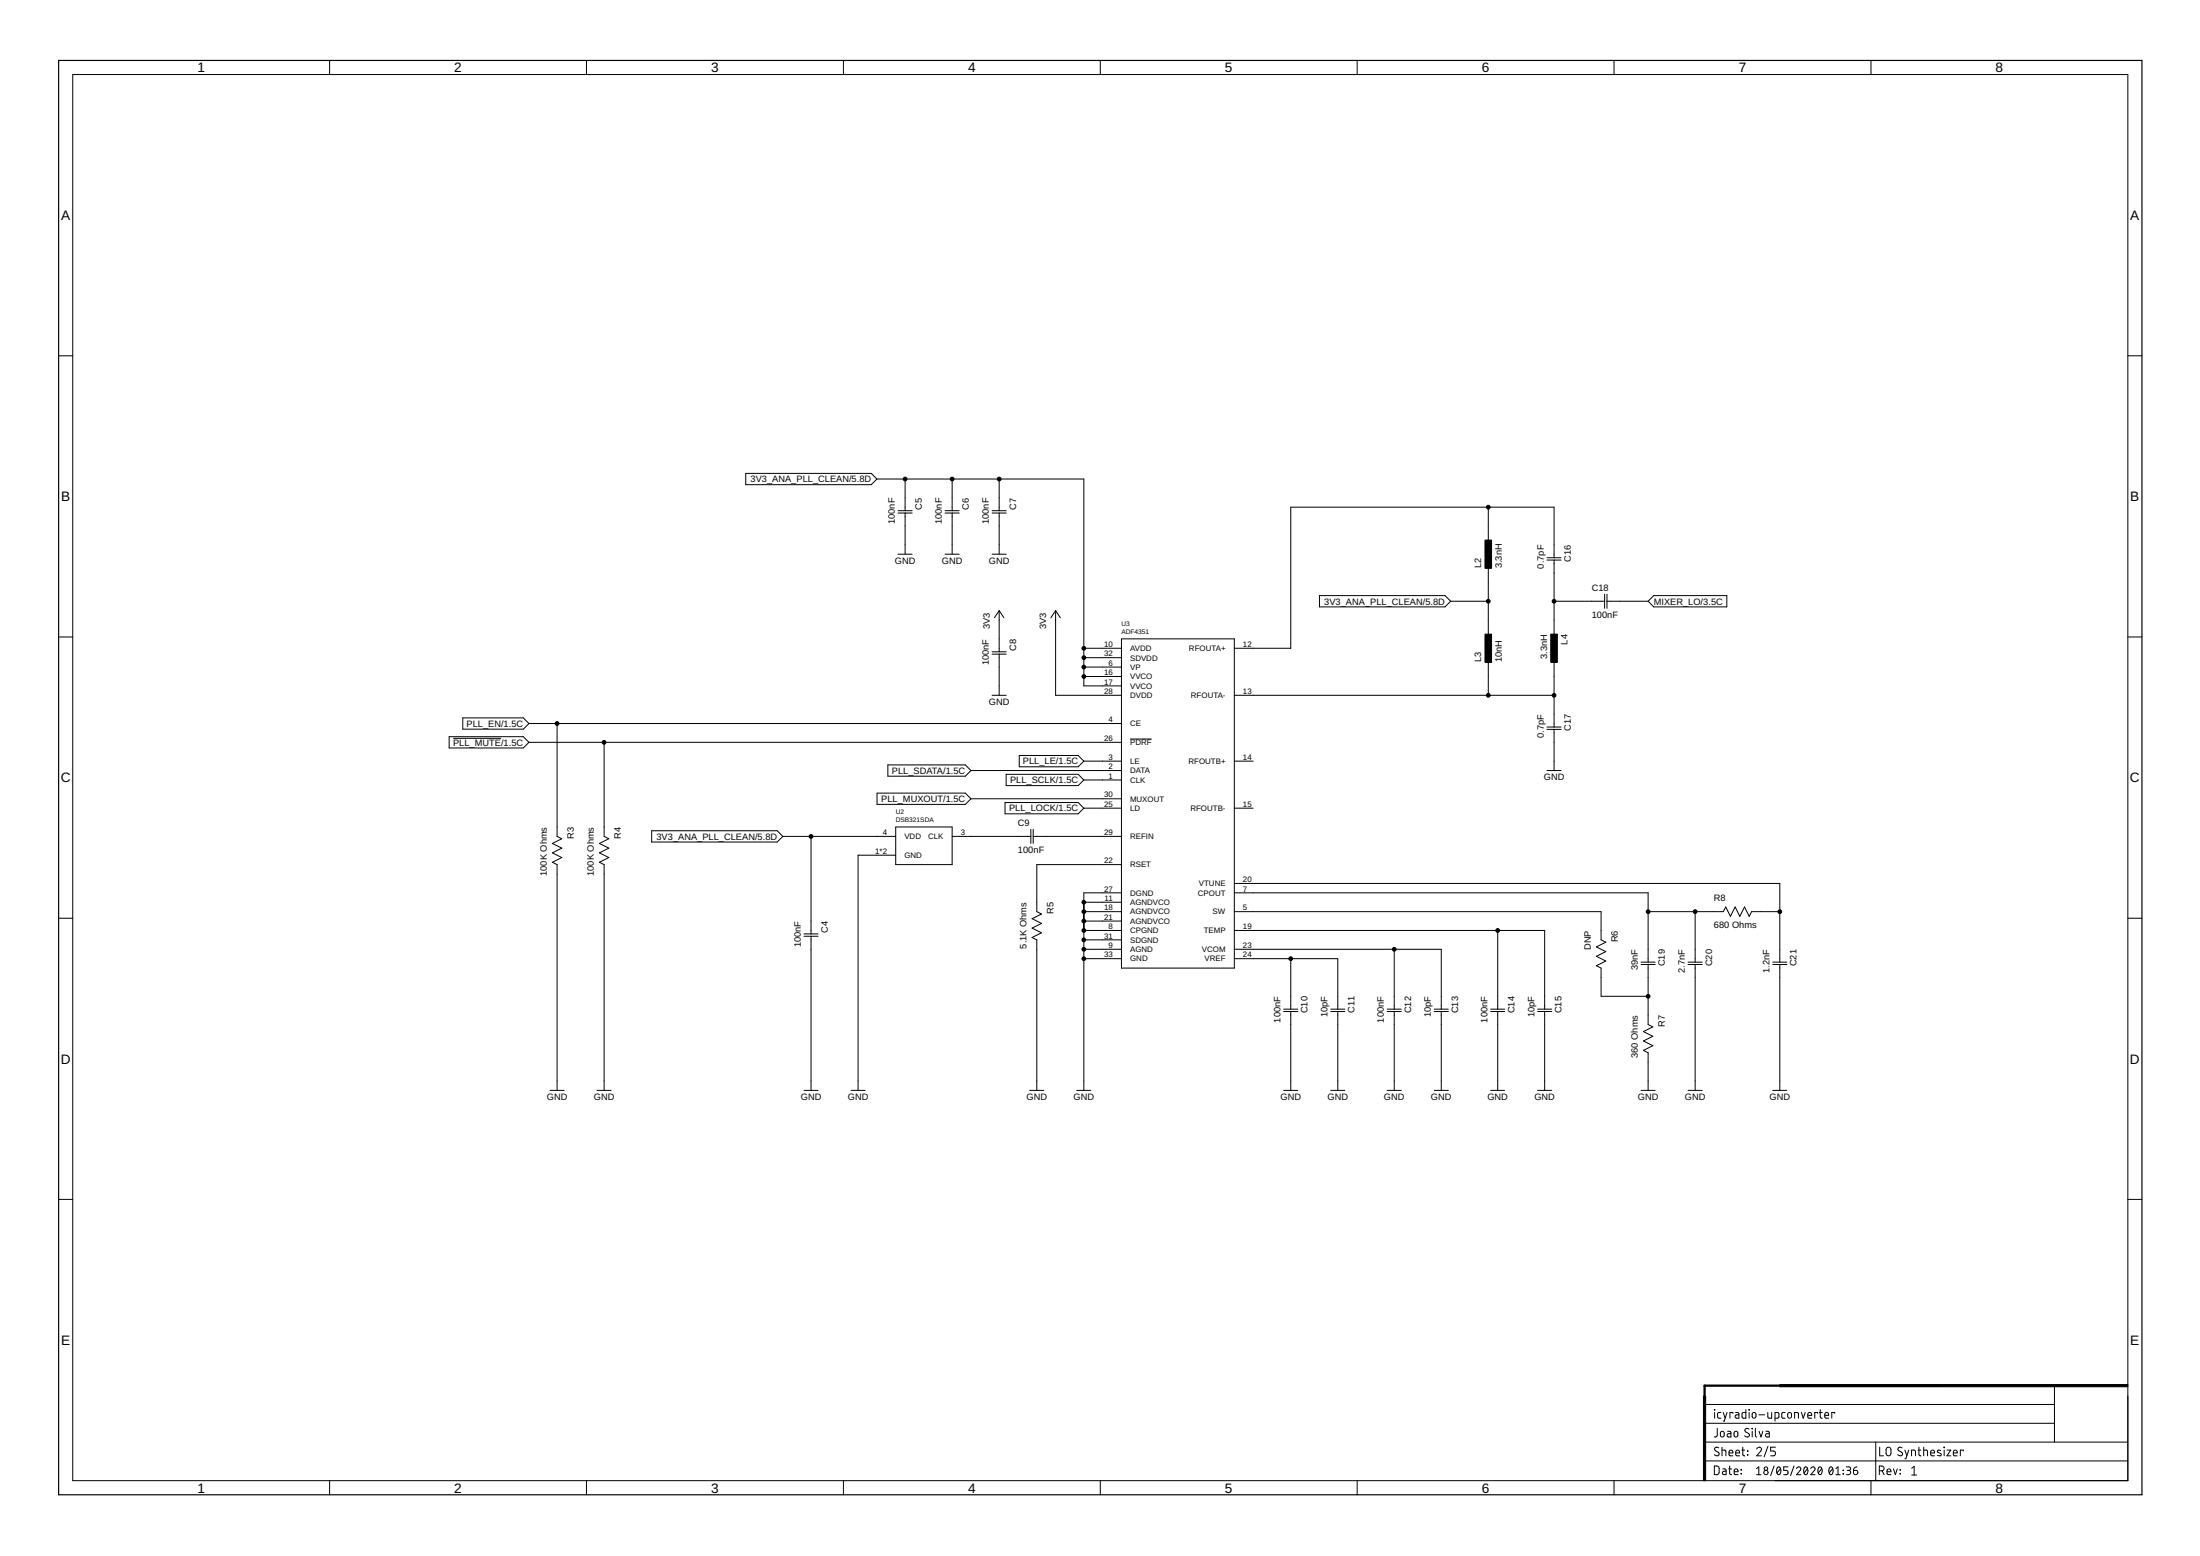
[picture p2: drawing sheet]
<svg xmlns="http://www.w3.org/2000/svg" width="594mm" height="420mm" viewBox="0 0 594 420" stroke-linecap="round" stroke-linejoin="round" font-family="sans-serif">
<g fill="none" stroke="#000" stroke-width=".27">
<path d="M89 16.3v3.8M158.4 16.3v3.8M227.8 16.3v3.8M297.1 16.3v3.8M366.5 16.3v3.8M435.8 16.3v3.8M505.2 16.3v3.8M19.6 20.1h555v379.7h-555zM15.8 96.1h3.8M574.6 96.1h3.8M201.4 127.8h33.9l1.5 1.5-1.5 1.6h-33.9zM236.8 129.3h55.9v55.9h10.1"/>
<path d="M242.5 137.9h3.8M242.5 138.5h3.8M244.4 129.3v8.6M244.4 138.5v11.1M255.2 137.9h3.8M255.2 138.5h3.8M257.1 129.3v8.6M257.1 138.5v11.1M267.9 137.9h3.8M267.9 138.5h3.8M269.8 129.3v8.6M269.8 138.5v11.1"/>
<path d="M401.9 136.9v10.2M242.5 149.6h3.8M255.2 149.6h3.8M267.9 149.6h3.8M401.9 152.2v20.3M417.7 150.6h3.9M417.7 151.2h3.9M419.7 150.6v-13.7h-71.1v38.1h-15.3M419.7 151.2v21.3M15.8 172h3.8M267.9 176h3.8M267.9 176.6h3.8"/>
<path d="M269.8 164.9v11.1M269.8 176.6v11.1M269.8 164.9l1.3 1.9M269.8 164.9l-1.3 1.9M285.1 164.9v22.8h17.7M285.1 164.9l1.2 1.9M285.1 164.9l-1.3 1.9M292.7 177.6h10.1M292.7 175h10.1M302.8 172.5h30.5v88.9h-30.5zM356.3 160.8h33.9l1.5 1.5-1.5 1.6h-33.9zM391.7 162.3h10.2"/>
<path d="M401.9 177.6v10.1M419.7 177.6v18.7M419.7 162.3h13.6M433.3 160.4v3.9M433.9 162.3h11.2M433.9 160.4v3.9M446.6 160.8h19.7v3.1h-19.7l-1.5-1.6zM574.6 172h3.8M121.3 198.9h20l1.5 1.5-1.5 1.6h-20zM122.4 199.4h12.9M125 193.8h16.3l1.5 1.6-1.5 1.5h-16.3zM142.8 195.4h160"/>
<path d="M150.4 195.4v30.4l1.3 .7-2.5 1.3 2.5 1.2-2.5 1.3 2.5 1.3-2.5 1.2 1.2 .7v60.9M267.9 187.7h3.8M292.7 180.1h10.1M292.7 182.7h10.1M305.2 199.6h5.8M333.3 187.7h86.4M417.7 197h3.9M417.7 196.3h3.9M419.7 197v11.1M142.8 200.4h160M163.1 200.4v25.4l1.3 .7-2.5 1.3 2.5 1.2-2.5 1.3 2.5 1.3-2.5 1.2 1.2 .7v60.9M236.8 214.2h23.9l1.5 1.5-1.5 1.5h-23.9z"/>
<path d="M239.8 206.5h20.9l1.5 1.6-1.5 1.5h-20.9zM262.2 208.1h40.6M262.2 215.7h40.6M271.4 216.7h19.7l1.6 1.5-1.6 1.6h-19.7zM271.7 209.1h19.4l1.6 1.5-1.6 1.5h-19.4zM275.2 204h15.9l1.6 1.5-1.6 1.6h-15.9zM292.7 218.2h10.1M292.7 205.5h10.1M292.7 210.6h10.1M333.3 218.2h5.1M333.3 205.5h5.1M417.7 208.1h3.9"/>
<path d="M176 224.3h33.9l1.5 1.5-1.5 1.6h-33.9zM211.4 225.8h30.5M219 225.8v26.4M241.9 223.3h15.2v10.2h-15.2zM241.9 230.9h-10.2v63.5M257.1 225.8h21.3M278.4 223.9v3.9M279 225.8h23.8M279 223.9v3.9M302.8 233.5h-22.8v12.7l1.2 .6-2.5 1.3 2.5 1.2-2.5 1.3 2.5 1.3-2.5 1.3 1.3 .6v40.6M333.3 238.5h147.3v21.3M15.8 247.9h3.8"/>
<path d="M217.1 252.2h3.8M217.1 252.8h3.8M219 252.8v41.6M292.7 243.6h10.1M292.7 251.2h10.1M292.7 258.9h10.1M292.7 253.8h10.1M292.7 246.2h10.1M292.7 256.3h10.1M292.7 248.7h10.1M302.8 241.1h-10.1v53.3M333.3 251.2h83.8v21.3"/>
<path d="M333.3 241.1h111.8v18.7M333.3 258.9h28v13.6M333.3 246.2h99.1v7.6l1.2 .6-2.5 1.3 2.5 1.3-2.5 1.2 2.5 1.3-2.5 1.3 1.3 .6v7.6h12.7M333.3 256.3h55.9v16.2M348.6 258.9v13.6M376.5 256.3v16.2M404.4 251.2v21.3M443.1 259.8h3.9M445.1 246.2h20.3l.6-1.3 1.3 2.5 1.2-2.5 1.3 2.5 1.3-2.5 1.3 2.5 .6-1.2h7.6M455.8 259.8h3.9M457.8 246.2v13.6M478.7 259.8h3.8"/>
<path d="M574.6 247.9h3.8M346.6 272.5h3.9M346.6 273.1h3.9M348.6 273.1v21.3M359.3 272.5h3.9M359.3 273.1h3.9M361.3 273.1v21.3M374.6 272.5h3.8M374.6 273.1h3.8M376.5 273.1v21.3M387.3 272.5h3.8M387.3 273.1h3.8"/>
<path d="M389.2 273.1v21.3M402.5 272.5h3.8M402.5 273.1h3.8M404.4 273.1v21.3M415.2 272.5h3.8M415.2 273.1h3.8M417.1 273.1v21.3M443.1 260.4h3.9M445.1 260.4v16.2l1.2 .7-2.5 1.3 2.5 1.2-2.5 1.3 2.5 1.3-2.5 1.2 1.3 .7v10.1M455.8 260.4h3.9M457.8 260.4v34M478.7 260.4h3.8"/>
<path d="M480.6 260.4v34M148.5 294.4h3.8M161.2 294.4h3.8M217.1 294.4h3.8M229.8 294.4h3.8M278.1 294.4h3.8M290.8 294.4h3.8M346.6 294.4h3.9M359.3 294.4h3.9M374.6 294.4h3.8M387.3 294.4h3.8M402.5 294.4h3.8"/>
<path d="M415.2 294.4h3.8M443.1 294.4h3.9M455.8 294.4h3.9M478.7 294.4h3.8M15.8 323.9h3.8M574.6 323.9h3.8M460.3 379.2h94.5M554.8 374.2v15.2M89 399.8v3.8M158.4 399.8v3.8M227.8 399.8v3.8M297.1 399.8v3.8"/>
<path d="M366.5 399.8v3.8M435.8 399.8v3.8M460.3 394.5h114.3M460.3 389.4h114.3M460.3 384.3h94.5M462.9 395.9h.9l.4 .4v1.4l-.4 .5h-.9zM462.9 380.6l.2 .1zM463 381.4v1.5M463.7 385.7v2l-.2 .2-.6 .1M464.1 391a.58 .58 0 0 0-.9-.1 .58 .58 0 0 0 .1 .9l.7 .3a.54 .54 0 0 1 .2 .8 .54 .54 0 0 1-.8 .2l-.5-.3M464.7 386.7l.5-.2a.92 .92 0 0 1 .1 1.5h-.3l-.4-.3zM464.7 381.4h-.6l-.3 .4 .1 1 .8 .1"/>
<path d="M465 391.6l.9 .1 .1 1.4M465 390.8v2.3M465.2 396.6l.7 .1 .2 .2v1.3h-.6a.46 .46 0 0 1-.4-.5 .46 .46 0 0 1 .4-.4h.6M465.3 381.4l.6 1.5M466.4 381.4l-.8 2.3h-.3M466.5 386.5h.7l.2 .2v1.3h-.6a.46 .46 0 0 1-.4-.4 .46 .46 0 0 1 .4-.5h.6M466.8 396.6h.8M466.9 392.3h1a.54 .54 0 0 0-.3-.7 .54 .54 0 0 0-.7 .5l.1 .9 .9 .1M467.1 395.9v1.9l.1 .3 .4 .1M467.9 381.7v-.3h-.8v1.5M468.3 397.4h1a.54 .54 0 0 0-.3-.7 .54 .54 0 0 0-.7 .5l.1 .9 .9 .1M468.4 386.7l.5-.2a.92 .92 0 0 1 .1 1.5l-.6-.1z"/>
<path d="M468.7 381.4h.6l.2 .2 .1 1.3h-.6a.46 .46 0 0 1-.5-.4 .46 .46 0 0 1 .5-.5h.6M468.7 392.3h1.1a.54 .54 0 0 0-.4-.7 .54 .54 0 0 0-.7 .5l.1 .9 1 .1M470.1 397.9l.2 .1zM470.1 396.8l.2 .2zM470.4 391.6h.7M470.6 390.8v2.1l.5 .2M471.4 380.6v2.3h-.7l-.3-.3 .1-1 .2-.2h.7M471.9 391.8l.1 .1zM471.9 392.8l.1 .1zM472.3 380.6l.1 .1zM472.3 385.9a.58 .58 0 0 0-.9-.1 .58 .58 0 0 0 0 .9l.7 .4a.58 .58 0 0 1 .1 .8 .58 .58 0 0 1-.9 0l-.2-.2M472.3 381.4v1.5"/>
<path d="M473.1 385.7l.1 .1zM473.2 386.5v1.5M473.2 381.6l.4-.2 .4 .2 .2 .8a.52 .52 0 0 1-.5 .6 .52 .52 0 0 1-.6-.6zM474 385.7v1.9l.4 .4M474.3 396.6l.6-.5v2.1M474.3 398.2h1.2M474.4 391.3a.64 .64 0 0 1 .9-.5 .64 .64 0 0 1 .2 1l-1.1 1.3h1.3M475 382h1.5M475 386.5l.5 1.5 .5-1.5M476.9 386.5h.6l.3 .2v1.3h-.6a.46 .46 0 0 1-.5-.4 .46 .46 0 0 1 .5-.5h.6M477.4 381.4v1.2l.4 .3h.6v-1.5M477.4 390.5l-1 2.9"/>
<path d="M479.1 395.9l-1 2.5M479.3 382.9h.8l.2-.2 .1-.9-.3-.4h-.8v2.3M479.4 390.8h-1.3v1h.8a.66 .66 0 0 1 .5 .7 .66 .66 0 0 1-.5 .6h-.8M480 396.2a.67 .67 0 0 1 .8 .2 .67 .67 0 0 1 .1 .8 .67 .67 0 0 1-.1 .7 .67 .67 0 0 1-.8 .2 1.76 1.76 0 0 1 0-1.9zM480.8 396.6l-1 1.1M482 381.4h-.6l-.3 .4 .1 1 .8 .1M482.8 396.1h-1.1v.9h.7a.59 .59 0 0 1 .4 .6 .59 .59 0 0 1-.4 .6h-.7M482.9 381.6l.4-.2a.92 .92 0 0 1 .2 1.5l-.6-.1zM484.4 395.9l-.9 2.5M484.6 382.9v-1.5l.9 .1 .1 1.4M485.1 396.6a.58 .58 0 0 1 .9-.5 .58 .58 0 0 1 .1 .9l-1 1.2h1.2M486.4 381.4l.5 1.5 .6-1.5"/>
<path d="M487.3 396.2l.1-.1a.94 .94 0 0 1 .7 1.6 .5 .5 0 0 1-.5 .5 .5 .5 0 0 1-.5-.5v-.8zM488.1 396.6l-.9 1.1M488.2 382.2h1a.55 .55 0 0 0-.3-.8 .55 .55 0 0 0-.7 .5l.1 .9 .9 .1M489 396.6a.58 .58 0 0 1 .8-.5 .58 .58 0 0 1 .2 .9l-1 1.2h1.1M490.8 381.7v-.3h-.7v1.5M491.2 396.2a.67 .67 0 0 1 .7 .2 .67 .67 0 0 1 .2 .8 .67 .67 0 0 1-.2 .7 .67 .67 0 0 1-.7 .2 1.76 1.76 0 0 1 0-1.9zM491.3 381.4h.8M491.5 380.6v2l.2 .2 .4 .1M491.9 396.6l-.9 1.1M492.8 382.2h1a.55 .55 0 0 0-.4-.8 .55 .55 0 0 0-.6 .5l.1 .9 .9 .1M494.1 396.2l.1-.1a.94 .94 0 0 1 .7 1.6 .5 .5 0 0 1-.5 .5 .5 .5 0 0 1-.5-.5v-.8zM494.9 396.6l-1 1.1"/>
<path d="M495.4 381.7v-.3h-.8v1.5M495.8 398.2h1.1M495.8 396.6l.5-.5v2.1M497.7 397.9l.1 .1zM497.7 397l.1 .1zM498.6 396.1h.7a.48 .48 0 0 1 .4 .5 .48 .48 0 0 1-.4 .4h-.5M499.2 397a.58 .58 0 0 1 .6 .6 .58 .58 0 0 1-.6 .6h-.6M500.5 397h.7a.59 .59 0 0 1 .5 .7 .59 .59 0 0 1-.6 .5 .59 .59 0 0 1-.6-.6zM501.4 396.1l-.6 .3-.3 .6M505.2 399.8v3.8M506.5 389.4v10.4M507.5 397.2h.6a.65 .65 0 0 0 .7-.7 .65 .65 0 0 0-.7-.6h-.6v2.3"/>
<path d="M507.6 390.8v2.3h1M508.3 397.2l.5 1M509.4 391.1a.65 .65 0 0 1 .8-.3 .65 .65 0 0 1 .4 .6v1.1a.66 .66 0 0 1-.6 .6 .66 .66 0 0 1-.7-.6zM509.6 397.4h1a.54 .54 0 0 0-.4-.7 .54 .54 0 0 0-.6 .5l.1 .9 .9 .1M511.3 396.6l.5 1.6 .5-1.6M513.1 396.8l.1 .2zM513.1 397.9l.1 .1zM513.6 391a.58 .58 0 0 0-.8-.1 .58 .58 0 0 0 0 .9l.7 .3a.58 .58 0 0 1 .1 .9 .58 .58 0 0 1-.9 0l-.3-.2M514.4 391.6l.5 1.5M515.4 391.6l-.8 2.3h-.2M516.2 393.1v-1.5l.9 .1 .1 1.4M516.2 396.5l.7-.5v2.3"/>
<path d="M516.2 398.3h1.3M517.9 391.6h.8M518.2 390.8v2.1l.5 .2M519.5 391.6l.9 .1 .1 1.4M519.5 390.8v2.3M521.4 392.3h1a.54 .54 0 0 0-.4-.7 .54 .54 0 0 0-.6 .5l.1 .9 .9 .1M524.1 391.7l-.8-.1-.1 .4 .9 .6 .1 .4h-1M524.9 390.8l.2 .1zM525 391.6v1.5M525.7 391.6h1.1l-1.1 1.5h1.1M527.5 392.3h1a.54 .54 0 0 0-.4-.7 .54 .54 0 0 0-.6 .5l.1 .9 .9 .1M530.1 391.8v-.2h-.7v1.5"/>
<circle cx="476.9" cy="396.6" r=".47"/>
<circle cx="476.9" cy="397.6" r=".59"/>
</g>
<path d="M401 145.8h1.8v7.7h-1.8zM401 171.2h1.8v7.7h-1.8zM418.8 171.2h1.7v7.7h-1.7zM460 377h.6v22.8h-.6zM480.6 373.9h94v.6h-94z" fill="#000" stroke="#000" stroke-width=".27"/>
<path d="M15.8 16.3h562.6v387.3h-562.6z" fill="none" stroke="#000" stroke-width=".32"/>
<path d="M523.8 374.2h-63.5v3.8" fill="none" stroke="#000" stroke-width=".61"/>
<g fill="#000" stroke="#000" stroke-width=".27">
<circle cx="244.4" cy="129.3" r=".51"/>
<circle cx="257.1" cy="129.3" r=".51"/>
<circle cx="269.8" cy="129.3" r=".51"/>
<circle cx="401.9" cy="136.9" r=".51"/>
<circle cx="292.7" cy="177.6" r=".51"/>
<circle cx="292.7" cy="175" r=".51"/>
<circle cx="401.9" cy="162.3" r=".51"/>
<circle cx="419.7" cy="162.3" r=".51"/>
<circle cx="150.4" cy="195.4" r=".51"/>
<circle cx="292.7" cy="182.7" r=".51"/>
<circle cx="292.7" cy="180.1" r=".51"/>
<circle cx="401.9" cy="187.7" r=".51"/>
<circle cx="419.7" cy="187.7" r=".51"/>
<circle cx="163.1" cy="200.4" r=".51"/>
<circle cx="219" cy="225.8" r=".51"/>
<circle cx="292.7" cy="246.2" r=".51"/>
<circle cx="292.7" cy="253.8" r=".51"/>
<circle cx="292.7" cy="243.6" r=".51"/>
<circle cx="292.7" cy="248.7" r=".51"/>
<circle cx="292.7" cy="258.9" r=".51"/>
<circle cx="292.7" cy="256.3" r=".51"/>
<circle cx="292.7" cy="251.2" r=".51"/>
<circle cx="348.6" cy="258.9" r=".51"/>
<circle cx="376.5" cy="256.3" r=".51"/>
<circle cx="404.4" cy="251.2" r=".51"/>
<circle cx="445.1" cy="246.2" r=".51"/>
<circle cx="457.8" cy="246.2" r=".51"/>
<circle cx="480.6" cy="246.2" r=".51"/>
<circle cx="445.1" cy="269" r=".51"/>
</g>
<g font-size="3.7">
<text x="53.3" y="19.5">1</text>
<text x="122.7" y="19.5">2</text>
<text x="192" y="19.5">3</text>
<text x="261.4" y="19.5">4</text>
<text x="330.8" y="19.5">5</text>
<text x="400.2" y="19.5">6</text>
<text x="469.5" y="19.5">7</text>
<text x="538.9" y="19.5">8</text>
<text x="16.5" y="59.4">A</text>
<text x="575.3" y="59.4">A</text>
<text x="16.5" y="135.3">B</text>
<text x="575.3" y="135.3">B</text>
<text x="16.4" y="211.3">C</text>
<text x="575.2" y="211.3">C</text>
<text x="16.4" y="287.2">D</text>
<text x="575.2" y="287.2">D</text>
<text x="16.5" y="363.1">E</text>
<text x="575.3" y="363.1">E</text>
<text x="53.3" y="403">1</text>
<text x="122.7" y="403">2</text>
<text x="192" y="403">3</text>
<text x="261.4" y="403">4</text>
<text x="330.8" y="403">5</text>
<text x="400.2" y="403">6</text>
<text x="469.5" y="403">7</text>
<text x="538.9" y="403">8</text>
</g>
<g font-size="2.5">
<text x="202.7" y="130.2">3V3_ANA_PLL_CLEAN/5.8D</text>
<text x="249" y="137.6" transform="rotate(-90 249 137.6)">C5</text>
<text x="261.7" y="137.6" transform="rotate(-90 261.7 137.6)">C6</text>
<text x="274.4" y="137.6" transform="rotate(-90 274.4 137.6)">C7</text>
<text x="241.6" y="141.5" transform="rotate(-90 241.6 141.5)">100nF</text>
<text x="254.3" y="141.5" transform="rotate(-90 254.3 141.5)">100nF</text>
<text x="267" y="141.5" transform="rotate(-90 267 141.5)">100nF</text>
<text x="241.6" y="152.2">GND</text>
<text x="254.3" y="152.2">GND</text>
<text x="267" y="152.2">GND</text>
<text x="400" y="153.5" transform="rotate(-90 400 153.5)">L2</text>
<text x="405.5" y="153.5" transform="rotate(-90 405.5 153.5)">3.3nH</text>
<text x="416.9" y="153.5" transform="rotate(-90 416.9 153.5)">0.7pF</text>
<text x="424.2" y="151.7" transform="rotate(-90 424.2 151.7)">C16</text>
<text x="429.8" y="159.6">C18</text>
<text x="357.6" y="163.2">3V3_ANA_PLL_CLEAN/5.8D</text>
<text x="429.8" y="166.9">100nF</text>
<text x="446.6" y="163.2">MIXER_LO/3.5C</text>
<text x="267.3" y="170" transform="rotate(-90 267.3 170)">3V3</text>
<text x="282.5" y="170" transform="rotate(-90 282.5 170)">3V3</text>
<text x="267" y="179.6" transform="rotate(-90 267 179.6)">100nF</text>
<text x="274.4" y="175.7" transform="rotate(-90 274.4 175.7)">C8</text>
<text x="400" y="178.9" transform="rotate(-90 400 178.9)">L3</text>
<text x="405.5" y="178.9" transform="rotate(-90 405.5 178.9)">10nH</text>
<text x="417.8" y="177.9" transform="rotate(-90 417.8 177.9)">3.3nH</text>
<text x="423.3" y="174" transform="rotate(-90 423.3 174)">L4</text>
<text x="267" y="190.3">GND</text>
<text x="126" y="196.3">PLL_EN/1.5C</text>
<text x="424.2" y="197.4" transform="rotate(-90 424.2 197.4)">C17</text>
<text x="122.4" y="201.3">PLL_MUTE/1.5C</text>
<text x="416.9" y="199.2" transform="rotate(-90 416.9 199.2)">0.7pF</text>
<text x="240.8" y="209">PLL_SDATA/1.5C</text>
<text x="276.2" y="206.4">PLL_LE/1.5C</text>
<text x="272.8" y="211.5">PLL_SCLK/1.5C</text>
<text x="416.9" y="210.6">GND</text>
<text x="238" y="216.6">PLL_MUXOUT/1.5C</text>
<text x="272.5" y="219.1">PLL_LOCK/1.5C</text>
<text x="155" y="226.5" transform="rotate(-90 155 226.5)">R3</text>
<text x="167.7" y="226.5" transform="rotate(-90 167.7 226.5)">R4</text>
<text x="177.3" y="226.7">3V3_ANA_PLL_CLEAN/5.8D</text>
<text x="274.9" y="223.1">C9</text>
<text x="274.9" y="230.4">100nF</text>
<text x="147.7" y="236.5" transform="rotate(-90 147.7 236.5)">100K Ohms</text>
<text x="160.4" y="236.5" transform="rotate(-90 160.4 236.5)">100K Ohms</text>
<text x="462.8" y="243.4">R8</text>
<text x="223.6" y="251.9" transform="rotate(-90 223.6 251.9)">C4</text>
<text x="284.5" y="246.8" transform="rotate(-90 284.5 246.8)">R5</text>
<text x="462.8" y="250.7">680 Ohms</text>
<text x="216.2" y="255.8" transform="rotate(-90 216.2 255.8)">100nF</text>
<text x="277.2" y="256.2" transform="rotate(-90 277.2 256.2)">5.1K Ohms</text>
<text x="429.6" y="256.5" transform="rotate(-90 429.6 256.5)">DNP</text>
<text x="436.9" y="254.4" transform="rotate(-90 436.9 254.4)">R6</text>
<text x="442.3" y="262" transform="rotate(-90 442.3 262)">39nF</text>
<text x="449.6" y="260.9" transform="rotate(-90 449.6 260.9)">C19</text>
<text x="455" y="262.7" transform="rotate(-90 455 262.7)">2.7nF</text>
<text x="462.3" y="260.9" transform="rotate(-90 462.3 260.9)">C20</text>
<text x="477.8" y="262.7" transform="rotate(-90 477.8 262.7)">1.2nF</text>
<text x="485.2" y="260.9" transform="rotate(-90 485.2 260.9)">C21</text>
<text x="353.1" y="273.6" transform="rotate(-90 353.1 273.6)">C10</text>
<text x="358.5" y="274.7" transform="rotate(-90 358.5 274.7)">10pF</text>
<text x="365.8" y="273.4" transform="rotate(-90 365.8 273.4)">C11</text>
<text x="381" y="273.6" transform="rotate(-90 381 273.6)">C12</text>
<text x="386.4" y="274.7" transform="rotate(-90 386.4 274.7)">10pF</text>
<text x="393.7" y="273.6" transform="rotate(-90 393.7 273.6)">C13</text>
<text x="409" y="273.6" transform="rotate(-90 409 273.6)">C14</text>
<text x="414.4" y="274.7" transform="rotate(-90 414.4 274.7)">10pF</text>
<text x="421.7" y="273.6" transform="rotate(-90 421.7 273.6)">C15</text>
<text x="345.8" y="276.1" transform="rotate(-90 345.8 276.1)">100nF</text>
<text x="373.7" y="276.1" transform="rotate(-90 373.7 276.1)">100nF</text>
<text x="401.7" y="276.1" transform="rotate(-90 401.7 276.1)">100nF</text>
<text x="449.6" y="277.3" transform="rotate(-90 449.6 277.3)">R7</text>
<text x="442.3" y="285.7" transform="rotate(-90 442.3 285.7)">360 Ohms</text>
<text x="147.7" y="297">GND</text>
<text x="160.4" y="297">GND</text>
<text x="216.2" y="297">GND</text>
<text x="228.9" y="297">GND</text>
<text x="277.2" y="297">GND</text>
<text x="289.9" y="297">GND</text>
<text x="345.8" y="297">GND</text>
<text x="358.5" y="297">GND</text>
<text x="373.7" y="297">GND</text>
<text x="386.4" y="297">GND</text>
<text x="401.6" y="297">GND</text>
<text x="414.3" y="297">GND</text>
<text x="442.3" y="297">GND</text>
<text x="455" y="297">GND</text>
<text x="477.8" y="297">GND</text>
</g>
<g font-size="2.1">
<text x="298.1" y="177.2">32</text>
<text x="298.1" y="174.7">10</text>
<text x="299.3" y="179.8">6</text>
<text x="305.2" y="178.4">SDVDD</text>
<text x="305.2" y="175.8">AVDD</text>
<text x="321.1" y="175.8">RFOUTA+</text>
<text x="335.6" y="174.7">12</text>
<text x="298.1" y="182.3">16</text>
<text x="298.1" y="184.9">17</text>
<text x="305.2" y="180.9">VP</text>
<text x="305.2" y="183.4">VVCO</text>
<text x="305.2" y="186">VVCO</text>
<text x="298.1" y="187.4">28</text>
<text x="305.2" y="188.5">DVDD</text>
<text x="321.6" y="188.5">RFOUTA-</text>
<text x="335.6" y="187.4">13</text>
<text x="299.3" y="195">4</text>
<text x="305.2" y="196.1">CE</text>
<text x="298.1" y="200.1">26</text>
<text x="305.2" y="201.2">PDRF</text>
<text x="299.3" y="205.2">3</text>
<text x="299.3" y="207.7">2</text>
<text x="305.2" y="206.3">LE</text>
<text x="305.2" y="208.8">DATA</text>
<text x="320.9" y="206.3">RFOUTB+</text>
<text x="335.6" y="205.2">14</text>
<text x="298.1" y="215.3">30</text>
<text x="299.3" y="210.3">1</text>
<text x="305.2" y="211.4">CLK</text>
<text x="298.1" y="217.9">25</text>
<text x="305.2" y="219">LD</text>
<text x="305.2" y="216.5">MUXOUT</text>
<text x="321.4" y="219">RFOUTB-</text>
<text x="335.6" y="217.9">15</text>
<text x="238.4" y="225.5">4</text>
<text x="244.2" y="226.6">VDD</text>
<text x="250.6" y="226.6">CLK</text>
<text x="259.4" y="225.5">3</text>
<text x="298.1" y="225.5">29</text>
<text x="305.2" y="226.6">REFIN</text>
<text x="236.3" y="230.6">1*2</text>
<text x="244.2" y="231.7">GND</text>
<text x="298.1" y="233.1">22</text>
<text x="305.2" y="234.2">RSET</text>
<text x="323.7" y="239.3">VTUNE</text>
<text x="335.6" y="238.2">20</text>
<text x="298.1" y="240.7">27</text>
<text x="298.1" y="245.8">18</text>
<text x="298.3" y="243.3">11</text>
<text x="305.2" y="244.4">AGNDVCO</text>
<text x="305.2" y="241.8">DGND</text>
<text x="323.5" y="241.8">CPOUT</text>
<text x="335.6" y="240.7">7</text>
<text x="335.6" y="245.8">5</text>
<text x="298.1" y="248.3">21</text>
<text x="299.3" y="250.9">8</text>
<text x="305.2" y="246.9">AGNDVCO</text>
<text x="305.2" y="249.5">AGNDVCO</text>
<text x="327.4" y="246.9">SW</text>
<text x="335.6" y="250.9">19</text>
<text x="298.1" y="253.4">31</text>
<text x="299.3" y="256">9</text>
<text x="305.2" y="252">CPGND</text>
<text x="305.2" y="254.5">SDGND</text>
<text x="305.2" y="257.1">AGND</text>
<text x="324.6" y="257.1">VCOM</text>
<text x="325.1" y="252">TEMP</text>
<text x="335.6" y="256">23</text>
<text x="298.1" y="258.5">33</text>
<text x="305.2" y="259.6">GND</text>
<text x="325.3" y="259.6">VREF</text>
<text x="335.6" y="258.5">24</text>
</g>
<g font-size="1.8">
<text x="302.8" y="171.2">ADF4351</text>
<text x="302.8" y="169">U3</text>
<text x="241.9" y="219.8">U2</text>
<text x="241.9" y="222">DSB321SDA</text>
</g>
</svg>
